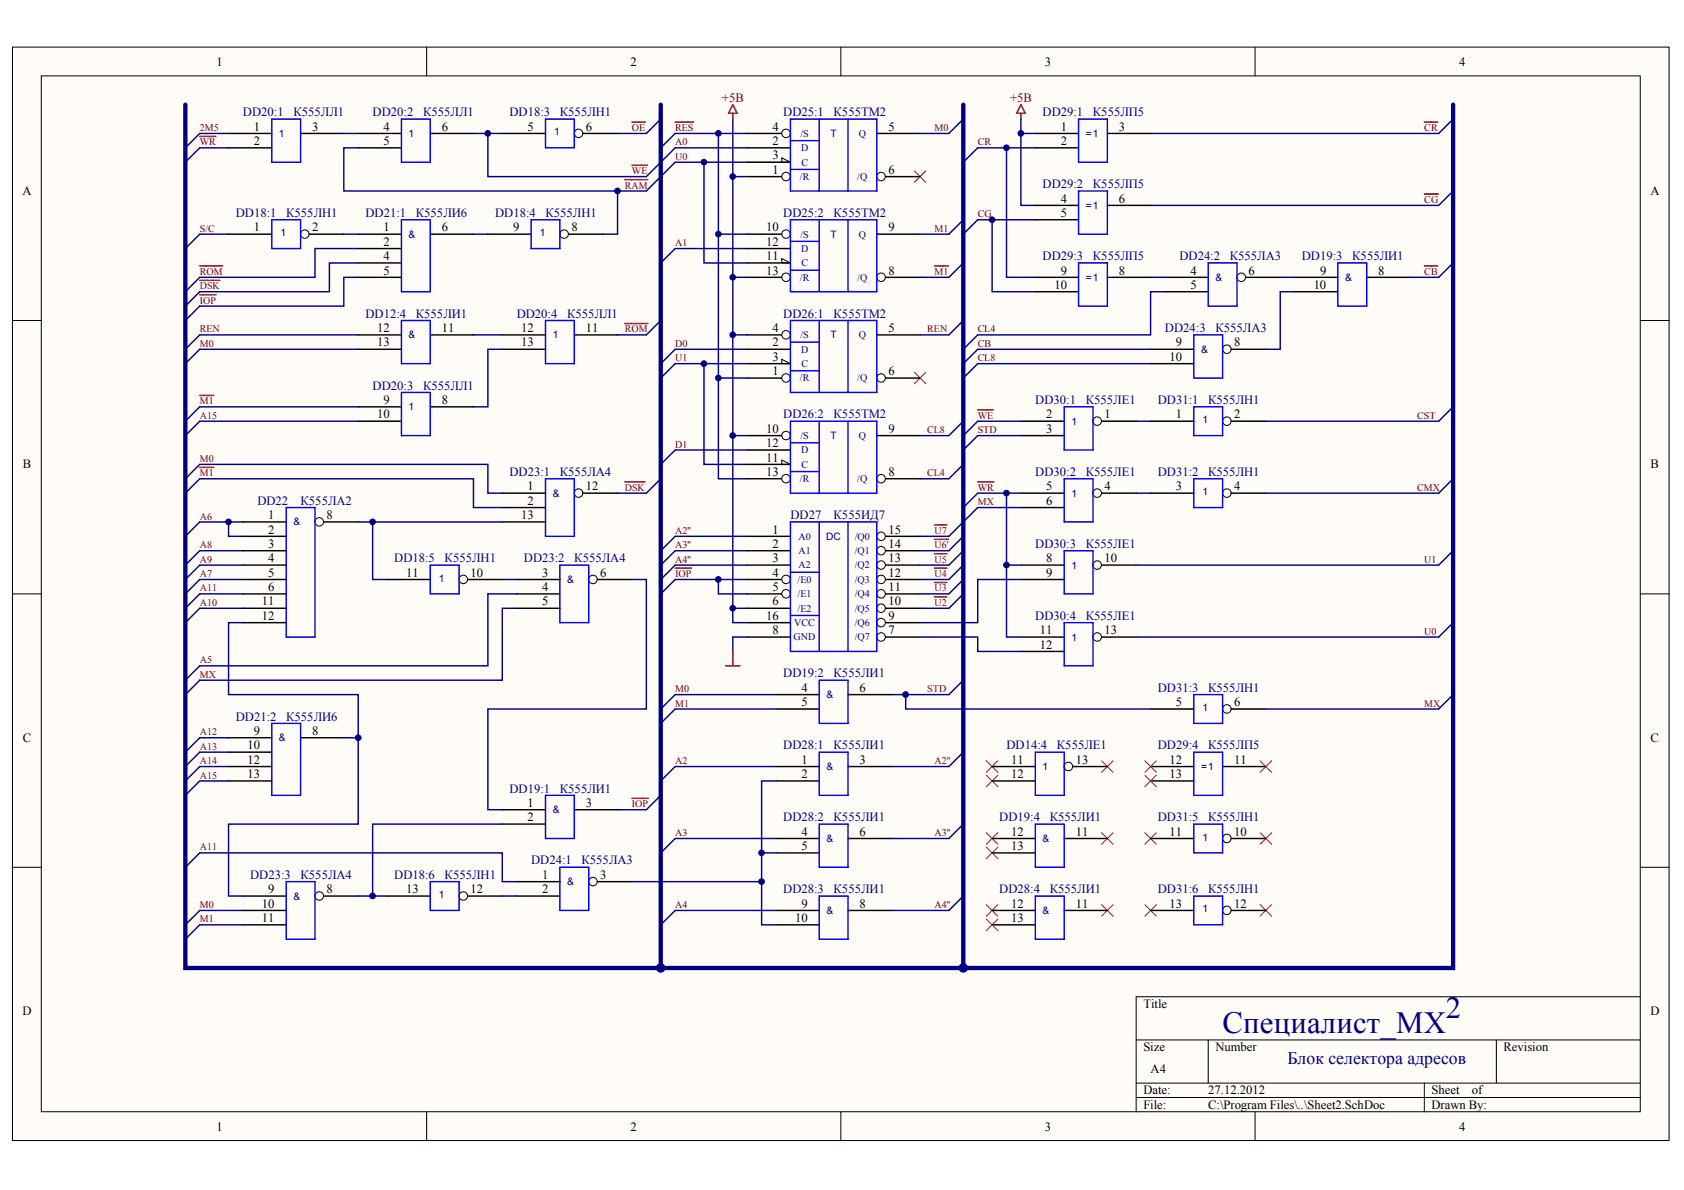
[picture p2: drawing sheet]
<svg xmlns="http://www.w3.org/2000/svg" width="297mm" height="210mm" viewBox="0 0 297 210" stroke-linecap="round" stroke-linejoin="round" font-family="sans-serif">
<g fill="#fffcf8" stroke="#000" stroke-width=".18">
<path d="M2.2 8.3h292.2v192.9h-292.2z"/>
<path d="M7.3 13.4h282v182.7h-282z"/>
</g>
<g fill="none" stroke="#000" stroke-width=".18">
<path d="M75.3 8.3v5.1M148.3 8.3v5.1M221.4 8.3v5.1M2.2 56.5h5.1M289.3 56.5h5.1M2.2 104.8h5.1M289.3 104.8h5.1M2.2 153h5.1M289.3 153h5.1M289.3 175.8h-88.9v20.3M75.3 196.1v5.1M148.3 196.1v5.1"/>
<path d="M200.4 183.4h88.9M200.4 191h88.9M200.4 193.6h88.9M213.1 183.4v7.6M221.4 196.1v5.1M251.2 191v5.1M263.9 183.4v7.6"/>
</g>
<g fill="none" stroke="#000080" stroke-width=".25">
<path d="M40.3 23.5h-5.1l-2.5 2.6M40.3 26.1h-5.1l-2.5 2.5M60.6 23.5h2.6M63.2 26.1h-2.6v7.6h48.3v7.6h-2.5M83.5 23.5h5.1M86.1 23.5v7.7h27.9l5.1-5.1h12.7M116.6 21l-2.6 2.5h-5.1M124.2 28.6v17.8h7.6M126.7 23.5h-7.6l-2.5 2.6M129.3 21v10.2M131.8 31.2h-2.5v17.7h2.5M131.8 23.5h-5.1v17.8h5.1"/>
<path d="M131.8 28.6h-12.7l-5.1 5.1h-5.1M169.9 21l-2.5 2.5h-5.1M169.9 38.8l-2.5 2.5h-5.1M175 38.8h-2.5l-2.6 2.5M177.5 26.1v22.8h5.1M180.1 21v2.5M182.6 38.8h-7.6v12.7h7.6M182.6 23.5h-2.5v12.7h2.5M182.6 26.1h-10.1l-2.6 2.5M256.3 21l-2.5 2.5h-50.8M256.3 33.7l-2.5 2.5h-50.8M40.3 41.3h-5.1l-2.5 2.5"/>
<path d="M60.6 41.3h2.6M63.2 43.8h-7.6v5.1h-20.4l-2.5 2.6M63.2 46.4h-5.1v5.1h-22.9l-2.5 2.5M63.2 48.9h-2.6v5.1h-25.4l-2.5 2.5M63.2 59.1h-28l-2.5 2.5M83.5 41.3h2.6M83.5 59.1h5.1M116.6 56.5l-2.6 2.6h-5.1M126.7 41.3v25.4h5.1M129.3 59.1v50.7h2.5M129.3 48.9v10.2h2.5M131.8 43.8h-12.7l-2.5 2.6"/>
<path d="M169.9 56.5l-2.5 2.6h-5.1M169.9 46.4l-2.5 2.5h-5.1M203 48.9h2.5M205.5 51.5h-2.5v7.6h-30.5l-2.6 2.5M225.8 48.9h2.6M228.4 51.5h-2.6v10.1h-2.5M256.3 46.4l-2.5 2.5h-5.1M63.2 71.8h-28l-2.5 2.5M63.2 74.3h-28l-2.5 2.5M63.2 61.6h-28l-2.5 2.5M88.6 61.6h-2.5v10.2h-2.6M124.2 64.1v17.8h7.6"/>
<path d="M126.7 66.7v17.8h5.1M129.3 76.8h2.5M131.8 61.6h-12.7l-2.5 2.5M131.8 64.1h-12.7l-2.5 2.6M131.8 79.4h-12.7l-2.5 2.5M169.9 74.3l-2.5 2.5h-5.1M172.5 74.3l-2.6 2.5M180.1 76.8h-7.6l-2.6 2.6M200.4 74.3h2.6M203 61.6h-30.5l-2.6 2.5M203 64.1h-30.5l-2.6 2.6M256.3 71.8l-2.5 2.5h-30.5"/>
<path d="M32.7 87l2.5-2.5h48.3v5h5.1M32.7 84.5l2.5-2.6h50.9v5.1h2.5M40.3 92.1v2.5h2.6M42.9 97.1h-7.7l-2.5 2.6M42.9 99.7h-7.7l-2.5 2.5M42.9 92.1h-7.7l-2.5 2.5M63.2 92.1h25.4M65.7 92.1v10.1h2.6M116.6 84.5l-2.6 2.5h-5.1M131.8 97.1h-12.7l-2.5 2.6M131.8 99.7h-12.7l-2.5 2.5M131.8 94.6h-12.7l-2.5 2.5"/>
<path d="M169.9 94.6l-2.5 2.5h-5.1M169.9 97.1l-2.5 2.6h-5.1M169.9 99.7l-2.5 2.5h-5.1M169.9 81.9l-2.5 2.6h-5.1M172.5 87h5v12.7M177.5 87h2.6M180.1 99.7h-2.6v12.7h2.6M180.1 89.5h-7.6l-5.1 5.1h-5.1M200.4 87h2.6M256.3 97.1l-2.5 2.6h-53.4M256.3 84.5l-2.5 2.5h-30.5M42.9 109.8h-2.6v12.7h22.9v22.9h-22.9v12.7h2.6"/>
<path d="M42.9 102.2h-7.7l-2.5 2.6M42.9 104.8h-7.7l-2.5 2.5M42.9 107.3h-7.7l-2.5 2.5M88.6 102.2h2.5M91.1 107.3h-2.5v12.7h-53.4l-2.5 2.5M91.1 104.8h-5v12.6h-50.9l-2.5 2.6M111.5 102.2h2.5v22.9h-27.9v17.7h2.5M126.7 102.2v2.6h5.1M129.3 107.3h2.5M131.8 112.4h-2.5v2.5M131.8 102.2h-12.7l-2.5 2.6M162.3 112.4h10.2v2.5h7.6"/>
<path d="M169.9 102.2l-2.5 2.6h-5.1M169.9 104.8l-2.5 2.5h-5.1M169.9 120l-2.5 2.5h-10.2M180.1 102.2h-7.6v7.6h-10.2M256.3 109.8l-2.5 2.6h-53.4M40.3 137.7h-5.1l-2.5 2.6M40.3 135.2h-5.1l-2.5 2.5M40.3 132.7h-5.1l-2.5 2.5M40.3 130.1h-5.1l-2.5 2.6M60.6 130.1h2.6M136.9 137.7h-2.6v17.8M136.9 135.2h-17.8l-2.5 2.5"/>
<path d="M136.9 122.5h-17.8l-2.5 2.6M136.9 125.1h-17.8l-2.5 2.5M159.8 122.5v2.6h43.2M169.9 132.7l-2.5 2.5h-10.2M256.3 122.5l-2.5 2.6h-30.5M32.7 153l2.5-2.6h53.4v5.1h2.5M65.7 158.1h2.6M88.6 145.4h-22.9v12.7h-2.5M88.6 158.1h2.5M111.5 155.5h22.8v7.6h2.6M116.6 140.3l-2.6 2.5h-5.1M134.3 150.4h2.6"/>
<path d="M136.9 147.9h-17.8l-2.5 2.5M169.9 158.1l-2.5 2.5h-10.2M169.9 145.4l-2.5 2.5h-10.2M42.9 160.6h-7.7l-2.5 2.5M42.9 163.1h-7.7l-2.5 2.6M136.9 160.6h-17.8l-2.5 2.5"/>
</g>
<path d="M32.7 18.5v152.2h83.9v-152.2M169.9 18.5v152.2M256.3 18.5v152.2h-139.7" fill="none" stroke="#000080" stroke-width=".76"/>
<g fill="none" stroke="#800000" stroke-width=".25">
<path d="M129.3 18.5l.7 1.5h-1.5zM129.3 20v1M180.1 18.5l.7 1.5h-1.5zM180.1 20v1M35.2 24.1h2.9M110.2 31.7h4.1M111.5 29.1h2.7M111.5 21.5h2.3M119.1 21.5h3.2M251.2 21.5h2.4M251.2 34.2h2.5M35.2 46.9h4.1"/>
<path d="M35.2 49.5h3.6M35.2 52h2.9M110.2 57.1h4.1M164.8 46.9h2.5M251.2 46.9h2.4M35.2 69.8h2.5M35.2 82.4h2.5M110.2 85h3.6M164.8 97.7h2.2M164.8 92.6h2.2M164.8 95.1h2.5M172.5 85h2.8"/>
<path d="M119.1 100.2h2.9M128 117.4h2.5M129.3 114.9v2.5M164.8 102.7h2.2M164.8 105.3h2.2M164.8 100.2h2.2M111.5 140.8h2.8"/>
</g>
<g fill="none" stroke="#f00" stroke-width=".18">
<path d="M161.3 30.1l2 2.1M163.3 30.1l-2 2.1M161.3 65.7l2 2M163.3 65.7l-2 2M174 134.2l2 2M174 136.7l2 2.1M176 134.2l-2 2M176 136.7l-2 2.1M194.3 134.2l2 2M196.3 134.2l-2 2M174 159.6l2 2M174 146.9l2 2"/>
<path d="M174 149.4l2 2.1M176 159.6l-2 2M176 146.9l-2 2M176 149.4l-2 2.1M194.3 159.6l2 2M194.3 146.9l2 2M196.3 159.6l-2 2M196.3 146.9l-2 2M201.9 146.9l2.1 2M201.9 159.6l2.1 2M204 146.9l-2.1 2M204 159.6l-2.1 2"/>
<path d="M222.3 159.6l2 2M222.3 146.9l2 2M224.3 159.6l-2 2M224.3 146.9l-2 2M174 162.1l2 2M176 162.1l-2 2"/>
</g>
<path d="M63.2 59.1h7.6M75.9 59.1h7.6M63.2 61.6h7.6M175 135.2h7.6M187.7 135.2h7.6" fill="none" stroke="#000" stroke-width=".25"/>
<path d="M70.8 56.5h5.1v7.6h-5.1z" fill="none" stroke="#00f" stroke-width=".25"/>
<circle cx="188.5" cy="135.2" r=".75" fill="#fffcf8" stroke="#000" stroke-width=".18"/>
<path d="M53 41.3h7.6M175 137.7h7.6" fill="none" stroke="#000" stroke-width=".25"/>
<path d="M182.6 132.7h5.1v7.6h-5.1z" fill="none" stroke="#00f" stroke-width=".25"/>
<circle cx="53.8" cy="41.3" r=".75" fill="#fffcf8" stroke="#000" stroke-width=".18"/>
<path d="M101.3 23.5h7.6M40.3 41.3h7.6" fill="none" stroke="#000" stroke-width=".25"/>
<path d="M47.9 38.8h5.1v5h-5.1z" fill="none" stroke="#00f" stroke-width=".25"/>
<circle cx="102.1" cy="23.5" r=".75" fill="#fffcf8" stroke="#000" stroke-width=".18"/>
<path d="M88.6 23.5h7.6M98.8 41.3h7.6" fill="none" stroke="#000" stroke-width=".25"/>
<path d="M96.2 21h5.1v5.1h-5.1z" fill="none" stroke="#00f" stroke-width=".25"/>
<circle cx="99.5" cy="41.3" r=".75" fill="#fffcf8" stroke="#000" stroke-width=".18"/>
<path d="M86.1 41.3h7.6M81 102.2h7.6" fill="none" stroke="#000" stroke-width=".25"/>
<path d="M93.7 38.8h5.1v5h-5.1z" fill="none" stroke="#00f" stroke-width=".25"/>
<circle cx="81.7" cy="102.2" r=".75" fill="#fffcf8" stroke="#000" stroke-width=".18"/>
<path d="M68.3 102.2h7.6M81 158.1h7.6" fill="none" stroke="#000" stroke-width=".25"/>
<path d="M75.9 99.7h5.1v5.1h-5.1z" fill="none" stroke="#00f" stroke-width=".25"/>
<circle cx="81.7" cy="158" r=".75" fill="#fffcf8" stroke="#000" stroke-width=".18"/>
<path d="M68.3 158.1h7.6M103.8 155.5h7.7" fill="none" stroke="#000" stroke-width=".25"/>
<path d="M75.9 155.5h5.1v5.1h-5.1z" fill="none" stroke="#00f" stroke-width=".25"/>
<circle cx="104.6" cy="155.5" r=".75" fill="#fffcf8" stroke="#000" stroke-width=".18"/>
<path d="M218.2 48.9h7.6M91.1 155.5h7.7M91.1 158.1h7.7" fill="none" stroke="#000" stroke-width=".25"/>
<path d="M98.8 153h5v7.6h-5z" fill="none" stroke="#00f" stroke-width=".25"/>
<circle cx="218.9" cy="48.9" r=".75" fill="#fffcf8" stroke="#000" stroke-width=".18"/>
<path d="M205.5 48.9h7.6M205.5 51.5h7.6M215.7 61.6h7.6" fill="none" stroke="#000" stroke-width=".25"/>
<path d="M213.1 46.4h5.1v7.6h-5.1z" fill="none" stroke="#00f" stroke-width=".25"/>
<circle cx="216.4" cy="61.6" r=".75" fill="#fffcf8" stroke="#000" stroke-width=".18"/>
<path d="M203 61.6h7.6M203 64.1h7.6M42.9 99.7h7.6M55.6 92.1h7.6M42.9 107.3h7.6" fill="none" stroke="#000" stroke-width=".25"/>
<path d="M210.6 59.1h5.1v7.6h-5.1z" fill="none" stroke="#00f" stroke-width=".25"/>
<circle cx="56.3" cy="92.1" r=".75" fill="#fffcf8" stroke="#000" stroke-width=".18"/>
<path d="M131.8 26.1h7.6M131.8 31.2h7.6M42.9 92.1h7.6M42.9 94.6h7.6M42.9 97.1h7.6M42.9 109.8h7.6M42.9 102.2h7.6M42.9 104.8h7.6" fill="none" stroke="#000" stroke-width=".25"/>
<path d="M50.5 89.5h5.1v22.9h-5.1z" fill="none" stroke="#00f" stroke-width=".25"/>
<circle cx="138.6" cy="31.1" r=".75" fill="#fffcf8" stroke="#000" stroke-width=".18"/>
<path d="M131.8 23.5h7.6" fill="none" stroke="#000" stroke-width=".25"/>
<circle cx="138.6" cy="23.5" r=".75" fill="#fffcf8" stroke="#000" stroke-width=".18"/>
<path d="M131.8 28.6h7.6M154.7 31.2h7.6" fill="none" stroke="#000" stroke-width=".25"/>
<path d="M137.9 27.9l1.5 .7h-1.5z" fill="none" stroke="#000" stroke-width=".18"/>
<circle cx="155.4" cy="31.1" r=".75" fill="#fffcf8" stroke="#000" stroke-width=".18"/>
<path d="M154.7 23.5h7.6M131.8 43.8h7.6M131.8 48.9h7.6" fill="none" stroke="#000" stroke-width=".25"/>
<path d="M139.4 21h15.3v12.7h-15.3zM139.4 29.9h5.1M139.4 24.8h5.1M144.5 21v12.7M149.6 21v12.7" fill="none" stroke="#00f" stroke-width=".25"/>
<circle cx="138.6" cy="48.9" r=".75" fill="#fffcf8" stroke="#000" stroke-width=".18"/>
<path d="M131.8 41.3h7.6" fill="none" stroke="#000" stroke-width=".25"/>
<circle cx="138.6" cy="41.3" r=".75" fill="#fffcf8" stroke="#000" stroke-width=".18"/>
<path d="M131.8 46.4h7.6M154.7 48.9h7.6" fill="none" stroke="#000" stroke-width=".25"/>
<path d="M137.9 45.6l1.5 .8h-1.5z" fill="none" stroke="#000" stroke-width=".18"/>
<circle cx="155.4" cy="48.9" r=".75" fill="#fffcf8" stroke="#000" stroke-width=".18"/>
<path d="M154.7 41.3h7.6M131.8 61.6h7.6M131.8 66.7h7.6" fill="none" stroke="#000" stroke-width=".25"/>
<path d="M139.4 38.8h15.3v12.7h-15.3zM144.5 38.8v12.7M149.6 38.8v12.7M139.4 47.6h5.1M139.4 42.6h5.1" fill="none" stroke="#00f" stroke-width=".25"/>
<circle cx="138.6" cy="66.7" r=".75" fill="#fffcf8" stroke="#000" stroke-width=".18"/>
<path d="M131.8 59.1h7.6" fill="none" stroke="#000" stroke-width=".25"/>
<circle cx="138.6" cy="59.1" r=".75" fill="#fffcf8" stroke="#000" stroke-width=".18"/>
<path d="M131.8 64.1h7.6M154.7 66.7h7.6" fill="none" stroke="#000" stroke-width=".25"/>
<path d="M137.9 63.4l1.5 .7h-1.5z" fill="none" stroke="#000" stroke-width=".18"/>
<circle cx="155.4" cy="66.7" r=".75" fill="#fffcf8" stroke="#000" stroke-width=".18"/>
<path d="M154.7 59.1h7.6M131.8 79.4h7.6M131.8 84.5h7.6" fill="none" stroke="#000" stroke-width=".25"/>
<path d="M139.4 56.5h15.3v12.7h-15.3zM144.5 56.5v12.7M149.6 56.5v12.7M139.4 65.4h5.1M139.4 60.3h5.1" fill="none" stroke="#00f" stroke-width=".25"/>
<circle cx="138.6" cy="84.4" r=".75" fill="#fffcf8" stroke="#000" stroke-width=".18"/>
<path d="M131.8 76.8h7.6" fill="none" stroke="#000" stroke-width=".25"/>
<circle cx="138.6" cy="76.8" r=".75" fill="#fffcf8" stroke="#000" stroke-width=".18"/>
<path d="M131.8 81.9h7.6M154.7 84.5h7.6" fill="none" stroke="#000" stroke-width=".25"/>
<path d="M137.9 81.2l1.5 .7h-1.5z" fill="none" stroke="#000" stroke-width=".18"/>
<circle cx="155.4" cy="84.4" r=".75" fill="#fffcf8" stroke="#000" stroke-width=".18"/>
<g fill="none" stroke="#000" stroke-width=".25">
<path d="M40.3 23.5h7.6M40.3 26.1h7.6M53 23.5h7.6M63.2 23.5h7.6M63.2 26.1h7.6M75.9 23.5h7.6M88.6 59.1h7.6M101.3 59.1h7.6M63.2 71.8h7.6M63.2 74.3h7.6M75.9 71.8h7.6M88.6 61.6h7.6"/>
<path d="M154.7 76.8h7.6M88.6 89.5h7.6M88.6 87h7.6M88.6 92.1h7.6M101.3 87h7.6"/>
</g>
<path d="M47.9 21h5.1v7.6h-5.1zM70.8 21h5.1v7.6h-5.1zM96.2 56.5h5.1v7.6h-5.1zM70.8 69.2h5.1v7.6h-5.1zM139.4 74.3h15.3v12.7h-15.3zM139.4 78.1h5.1M144.5 74.3v12.7M149.6 74.3v12.7M139.4 83.2h5.1" fill="none" stroke="#00f" stroke-width=".25"/>
<circle cx="102.1" cy="87" r=".75" fill="#fffcf8" stroke="#000" stroke-width=".18"/>
<path d="M96.2 84.5h5.1v10.1h-5.1z" fill="none" stroke="#00f" stroke-width=".25"/>
<path d="M91.1 104.8h7.7M91.1 102.2h7.7M91.1 107.3h7.7M103.8 102.2h7.7" fill="none" stroke="#000" stroke-width=".25"/>
<circle cx="104.6" cy="102.2" r=".75" fill="#fffcf8" stroke="#000" stroke-width=".18"/>
<path d="M98.8 99.7h5v10.1h-5z" fill="none" stroke="#00f" stroke-width=".25"/>
<path d="M42.9 158.1h7.6M55.6 158.1h7.6M42.9 160.6h7.6M42.9 163.1h7.6" fill="none" stroke="#000" stroke-width=".25"/>
<circle cx="56.3" cy="158" r=".75" fill="#fffcf8" stroke="#000" stroke-width=".18"/>
<path d="M70.8 38.8h5.1v12.7h-5.1zM236 46.4h5.1v7.6h-5.1zM144.5 120h5.1v7.6h-5.1zM47.9 127.6h5.1v12.7h-5.1zM144.5 132.7h5.1v7.6h-5.1zM50.5 155.5h5.1v10.2h-5.1zM96.2 140.3h5.1v7.6h-5.1zM144.5 158.1h5.1v7.6h-5.1zM144.5 145.4h5.1v7.6h-5.1zM182.6 158.1h5.1v7.6h-5.1zM182.6 145.4h5.1v7.6h-5.1z" fill="none" stroke="#00f" stroke-width=".25"/>
<g fill="none" stroke="#000" stroke-width=".25">
<path d="M63.2 43.8h7.6M63.2 41.3h7.6M63.2 46.4h7.6M63.2 48.9h7.6M75.9 41.3h7.6M228.4 48.9h7.6M228.4 51.5h7.6M241.1 48.9h7.6M131.8 109.8h7.6M131.8 102.2h7.6M40.3 132.7h7.6M40.3 130.1h7.6"/>
<path d="M40.3 135.2h7.6M40.3 137.7h7.6M53 130.1h7.6M136.9 135.2h7.6M136.9 137.7h7.6M136.9 122.5h7.6M136.9 125.1h7.6M149.6 135.2h7.6M149.6 122.5h7.6M88.6 142.8h7.6M88.6 145.4h7.6M101.3 142.8h7.6"/>
<path d="M136.9 147.9h7.6M136.9 150.4h7.6M149.6 147.9h7.6M175 147.9h7.6M175 150.4h7.6M187.7 147.9h7.6M136.9 160.6h7.6M136.9 163.1h7.6M149.6 160.6h7.6M175 160.6h7.6M175 163.1h7.6M187.7 160.6h7.6"/>
</g>
<circle cx="138.6" cy="102.2" r=".75" fill="#fffcf8" stroke="#000" stroke-width=".18"/>
<path d="M131.8 94.6h7.6M131.8 112.4h7.6M131.8 104.8h7.6" fill="none" stroke="#000" stroke-width=".25"/>
<circle cx="138.6" cy="104.7" r=".75" fill="#fffcf8" stroke="#000" stroke-width=".18"/>
<path d="M131.8 97.1h7.6M131.8 99.7h7.6M131.8 107.3h7.6M154.7 109.8h7.6" fill="none" stroke="#000" stroke-width=".25"/>
<circle cx="155.4" cy="109.8" r=".75" fill="#fffcf8" stroke="#000" stroke-width=".18"/>
<path d="M154.7 102.2h7.6" fill="none" stroke="#000" stroke-width=".25"/>
<circle cx="155.4" cy="102.2" r=".75" fill="#fffcf8" stroke="#000" stroke-width=".18"/>
<path d="M154.7 94.6h7.6" fill="none" stroke="#000" stroke-width=".25"/>
<circle cx="155.4" cy="94.6" r=".75" fill="#fffcf8" stroke="#000" stroke-width=".18"/>
<path d="M154.7 112.4h7.6" fill="none" stroke="#000" stroke-width=".25"/>
<circle cx="155.4" cy="112.4" r=".75" fill="#fffcf8" stroke="#000" stroke-width=".18"/>
<path d="M154.7 104.8h7.6" fill="none" stroke="#000" stroke-width=".25"/>
<circle cx="155.4" cy="104.7" r=".75" fill="#fffcf8" stroke="#000" stroke-width=".18"/>
<path d="M154.7 97.1h7.6" fill="none" stroke="#000" stroke-width=".25"/>
<circle cx="155.4" cy="97.1" r=".75" fill="#fffcf8" stroke="#000" stroke-width=".18"/>
<path d="M154.7 107.3h7.6" fill="none" stroke="#000" stroke-width=".25"/>
<circle cx="155.4" cy="107.3" r=".75" fill="#fffcf8" stroke="#000" stroke-width=".18"/>
<path d="M154.7 99.7h7.6" fill="none" stroke="#000" stroke-width=".25"/>
<circle cx="155.4" cy="99.7" r=".75" fill="#fffcf8" stroke="#000" stroke-width=".18"/>
<path d="M190.2 21h5.1v7.6h-5.1zM190.2 33.7h5.1v7.6h-5.1zM190.2 46.4h5.1v7.6h-5.1zM139.4 92.1h15.3v22.8h-15.3zM144.5 92.1v22.8M149.6 92.1v22.8M139.4 108.6h5.1M139.4 100.9h5.1M210.6 132.7h5.1v7.6h-5.1z" fill="none" stroke="#00f" stroke-width=".25"/>
<g fill="none" stroke="#000" stroke-width=".25">
<path d="M182.6 23.5h7.6M182.6 26.1h7.6M182.6 36.2h7.6M182.6 38.8h7.6M195.3 23.5h7.7M195.3 36.2h7.7M182.6 48.9h7.6M182.6 51.5h7.6M195.3 48.9h7.7M180.1 74.3h7.6M192.8 74.3h7.6M203 135.2h7.6"/>
<path d="M203 137.7h7.6M215.7 135.2h7.6"/>
</g>
<path d="M201.9 134.2l2.1 2M201.9 136.7l2.1 2.1M204 134.2l-2.1 2M204 136.7l-2.1 2.1M222.3 134.2l2 2M224.3 134.2l-2 2" fill="none" stroke="#f00" stroke-width=".18"/>
<circle cx="193.5" cy="74.3" r=".75" fill="#fffcf8" stroke="#000" stroke-width=".18"/>
<path d="M180.1 76.8h7.6M180.1 87h7.6M192.8 87h7.6" fill="none" stroke="#000" stroke-width=".25"/>
<path d="M187.7 71.8h5.1v7.6h-5.1z" fill="none" stroke="#00f" stroke-width=".25"/>
<circle cx="193.5" cy="87" r=".75" fill="#fffcf8" stroke="#000" stroke-width=".18"/>
<path d="M180.1 89.5h7.6M180.1 99.7h7.6M192.8 99.7h7.6" fill="none" stroke="#000" stroke-width=".25"/>
<path d="M187.7 84.5h5.1v7.6h-5.1z" fill="none" stroke="#00f" stroke-width=".25"/>
<circle cx="193.5" cy="99.7" r=".75" fill="#fffcf8" stroke="#000" stroke-width=".18"/>
<path d="M180.1 102.2h7.6M180.1 112.4h7.6M192.8 112.4h7.6" fill="none" stroke="#000" stroke-width=".25"/>
<path d="M187.7 97.1h5.1v7.7h-5.1z" fill="none" stroke="#00f" stroke-width=".25"/>
<circle cx="193.5" cy="112.4" r=".75" fill="#fffcf8" stroke="#000" stroke-width=".18"/>
<path d="M215.7 74.3h7.6M180.1 114.9h7.6" fill="none" stroke="#000" stroke-width=".25"/>
<path d="M187.7 109.8h5.1v7.6h-5.1z" fill="none" stroke="#00f" stroke-width=".25"/>
<path d="M172.5 74.3h7.6M172.5 87l-2.6 2.5" fill="none" stroke="#000080" stroke-width=".25"/>
<path d="M172.5 72.3h2.7" fill="none" stroke="#800000" stroke-width=".25"/>
<circle cx="216.4" cy="74.3" r=".75" fill="#fffcf8" stroke="#000" stroke-width=".18"/>
<path d="M203 74.3h7.6M215.7 87h7.6" fill="none" stroke="#000" stroke-width=".25"/>
<path d="M210.6 71.8h5.1v5h-5.1z" fill="none" stroke="#00f" stroke-width=".25"/>
<circle cx="216.4" cy="87" r=".75" fill="#fffcf8" stroke="#000" stroke-width=".18"/>
<path d="M203 87h7.6M215.7 147.9h7.6" fill="none" stroke="#000" stroke-width=".25"/>
<path d="M210.6 84.5h5.1v5h-5.1z" fill="none" stroke="#00f" stroke-width=".25"/>
<circle cx="216.4" cy="147.9" r=".75" fill="#fffcf8" stroke="#000" stroke-width=".18"/>
<path d="M203 147.9h7.6M215.7 160.6h7.6" fill="none" stroke="#000" stroke-width=".25"/>
<path d="M210.6 145.4h5.1v5h-5.1z" fill="none" stroke="#00f" stroke-width=".25"/>
<circle cx="216.4" cy="160.6" r=".75" fill="#fffcf8" stroke="#000" stroke-width=".18"/>
<path d="M215.7 125.1h7.6M203 160.6h7.6" fill="none" stroke="#000" stroke-width=".25"/>
<path d="M210.6 158.1h5.1v5h-5.1z" fill="none" stroke="#00f" stroke-width=".25"/>
<circle cx="216.4" cy="125" r=".75" fill="#fffcf8" stroke="#000" stroke-width=".18"/>
<path d="M203 125.1h7.6" fill="none" stroke="#000" stroke-width=".25"/>
<path d="M210.6 122.5h5.1v5.1h-5.1z" fill="none" stroke="#00f" stroke-width=".25"/>
<g fill="#000080" stroke="#000080" stroke-width=".18">
<circle cx="40.3" cy="92.1" r=".5"/>
<circle cx="63.2" cy="130.1" r=".5"/>
<circle cx="65.7" cy="158" r=".5"/>
<circle cx="65.7" cy="92.1" r=".5"/>
<circle cx="86" cy="23.5" r=".5"/>
<circle cx="108.9" cy="33.7" r=".5"/>
<circle cx="124.2" cy="64.1" r=".5"/>
<circle cx="124.2" cy="28.6" r=".5"/>
<circle cx="126.7" cy="102.2" r=".5"/>
<circle cx="126.7" cy="66.7" r=".5"/>
<circle cx="126.7" cy="41.3" r=".5"/>
<circle cx="126.7" cy="23.5" r=".5"/>
<circle cx="129.2" cy="107.3" r=".5"/>
<circle cx="129.2" cy="76.8" r=".5"/>
<circle cx="129.2" cy="59.1" r=".5"/>
<circle cx="129.2" cy="48.9" r=".5"/>
<circle cx="129.2" cy="31.1" r=".5"/>
<circle cx="134.3" cy="155.5" r=".5"/>
<circle cx="134.3" cy="150.4" r=".5"/>
<circle cx="159.7" cy="122.5" r=".5"/>
<circle cx="175" cy="38.8" r=".5"/>
<circle cx="177.5" cy="99.7" r=".5"/>
<circle cx="177.5" cy="87" r=".5"/>
<circle cx="177.5" cy="26.1" r=".5"/>
<circle cx="180.1" cy="23.5" r=".5"/>
<circle cx="116.5" cy="170.7" r=".75"/>
<circle cx="169.9" cy="170.7" r=".75"/>
</g>
<g font-size="5.4" fill="#000080">
<text x="255" y="179.6">2</text>
<text x="215.7" y="182.2">Специалист_МХ</text>
</g>
<text font-size="3.1" fill="#000080" x="227.1" y="187.7">Блок селектора адресов</text>
<g font-size="2.2">
<text x="38.2" y="11.6">1</text>
<text x="111.2" y="11.6">2</text>
<text x="184.3" y="11.6">3</text>
<text x="257.4" y="11.6">4</text>
<text x="44.8" y="23">1</text>
<text x="55.1" y="23">3</text>
<text x="67.7" y="23">4</text>
<text x="77.9" y="23">6</text>
<text x="93.1" y="23">5</text>
<text x="103.3" y="23">6</text>
<text x="136.3" y="23">4</text>
<text x="156.7" y="23">5</text>
<text x="187.1" y="23">1</text>
<text x="197.4" y="23">3</text>
<text x="44.8" y="25.6">2</text>
<text x="67.7" y="25.6">5</text>
<text x="136.3" y="25.6">2</text>
<text x="136.3" y="28.1">3</text>
<text x="187.1" y="25.6">2</text>
<text x="4" y="34.4">A</text>
<text x="136.3" y="30.7">1</text>
<text x="156.7" y="30.7">6</text>
<text x="187.1" y="35.7">4</text>
<text x="197.4" y="35.7">6</text>
<text x="291.1" y="34.4">A</text>
<text x="44.8" y="40.8">1</text>
<text x="55.1" y="40.8">2</text>
<text x="67.7" y="40.8">1</text>
<text x="77.9" y="40.8">6</text>
<text x="90.5" y="40.8">9</text>
<text x="100.8" y="40.8">8</text>
<text x="135.2" y="40.8">10</text>
<text x="156.7" y="40.8">9</text>
<text x="187.1" y="38.3">5</text>
<text x="67.7" y="43.3">2</text>
<text x="67.7" y="45.9">4</text>
<text x="135.2" y="43.3">12</text>
<text x="135.2" y="45.9">11</text>
<text x="67.7" y="48.4">5</text>
<text x="135.2" y="48.4">13</text>
<text x="156.7" y="48.4">8</text>
<text x="186" y="51">10</text>
<text x="187.1" y="48.4">9</text>
<text x="197.4" y="48.4">8</text>
<text x="210" y="48.4">4</text>
<text x="210" y="51">5</text>
<text x="220.2" y="48.4">6</text>
<text x="231.7" y="51">10</text>
<text x="232.8" y="48.4">9</text>
<text x="243.1" y="48.4">8</text>
<text x="66.5" y="58.6">12</text>
<text x="77.9" y="58.6">11</text>
<text x="92" y="58.6">12</text>
<text x="103.3" y="58.6">11</text>
<text x="136.3" y="58.6">4</text>
<text x="156.7" y="58.6">5</text>
<text x="66.5" y="61.1">13</text>
<text x="92" y="61.1">13</text>
<text x="136.3" y="61.1">2</text>
<text x="136.3" y="63.6">3</text>
<text x="206.3" y="63.6">10</text>
<text x="207.4" y="61.1">9</text>
<text x="217.7" y="61.1">8</text>
<text x="67.7" y="71.3">9</text>
<text x="77.9" y="71.3">8</text>
<text x="136.3" y="66.2">1</text>
<text x="156.7" y="66.2">6</text>
<text x="66.5" y="73.8">10</text>
<text x="135.2" y="76.3">10</text>
<text x="156.7" y="76.3">9</text>
<text x="184.6" y="73.8">2</text>
<text x="184.6" y="76.3">3</text>
<text x="194.8" y="73.8">1</text>
<text x="207.4" y="73.8">1</text>
<text x="217.7" y="73.8">2</text>
<text x="4" y="82.6">B</text>
<text x="135.2" y="78.9">12</text>
<text x="135.2" y="84">13</text>
<text x="135.2" y="81.4">11</text>
<text x="156.7" y="84">8</text>
<text x="291.2" y="82.6">B</text>
<text x="93.1" y="89">2</text>
<text x="93.1" y="86.5">1</text>
<text x="103.3" y="86.5">12</text>
<text x="184.6" y="86.5">5</text>
<text x="184.6" y="89">6</text>
<text x="194.8" y="86.5">4</text>
<text x="207.4" y="86.5">3</text>
<text x="217.7" y="86.5">4</text>
<text x="47.3" y="91.6">1</text>
<text x="47.3" y="94.1">2</text>
<text x="57.6" y="91.6">8</text>
<text x="92" y="91.6">13</text>
<text x="136.3" y="94.1">1</text>
<text x="156.7" y="94.1">15</text>
<text x="47.3" y="99.2">4</text>
<text x="47.3" y="101.7">5</text>
<text x="47.3" y="96.6">3</text>
<text x="71.6" y="101.7">11</text>
<text x="83" y="101.7">10</text>
<text x="95.6" y="101.7">3</text>
<text x="105.9" y="101.7">6</text>
<text x="136.3" y="101.7">4</text>
<text x="136.3" y="96.6">2</text>
<text x="136.3" y="99.2">3</text>
<text x="156.7" y="101.7">12</text>
<text x="156.7" y="96.6">14</text>
<text x="156.7" y="99.2">13</text>
<text x="184.6" y="99.2">8</text>
<text x="184.6" y="101.7">9</text>
<text x="194.8" y="99.2">10</text>
<text x="46.2" y="106.8">11</text>
<text x="47.3" y="104.3">6</text>
<text x="95.6" y="104.3">4</text>
<text x="95.6" y="106.8">5</text>
<text x="136.3" y="104.3">5</text>
<text x="136.3" y="106.8">6</text>
<text x="156.7" y="104.3">11</text>
<text x="156.7" y="106.8">10</text>
<text x="46.2" y="109.3">12</text>
<text x="135.2" y="109.3">16</text>
<text x="136.3" y="111.9">8</text>
<text x="156.7" y="109.3">9</text>
<text x="156.7" y="111.9">7</text>
<text x="183.4" y="111.9">11</text>
<text x="194.8" y="111.9">13</text>
<text x="183.4" y="114.4">12</text>
<text x="141.4" y="122">4</text>
<text x="141.4" y="124.6">5</text>
<text x="151.6" y="122">6</text>
<text x="207.4" y="124.6">5</text>
<text x="217.7" y="124.6">6</text>
<text x="4" y="130.9">C</text>
<text x="44.8" y="129.6">9</text>
<text x="55.1" y="129.6">8</text>
<text x="291.2" y="130.9">C</text>
<text x="43.7" y="132.2">10</text>
<text x="43.7" y="134.7">12</text>
<text x="43.7" y="137.3">13</text>
<text x="141.4" y="134.7">1</text>
<text x="141.4" y="137.3">2</text>
<text x="151.6" y="134.7">3</text>
<text x="178.4" y="134.7">11</text>
<text x="178.4" y="137.3">12</text>
<text x="189.7" y="134.7">13</text>
<text x="206.3" y="134.7">12</text>
<text x="206.3" y="137.3">13</text>
<text x="217.7" y="134.7">11</text>
<text x="93.1" y="142.3">1</text>
<text x="103.3" y="142.3">3</text>
<text x="93.1" y="144.9">2</text>
<text x="141.4" y="147.4">4</text>
<text x="141.4" y="149.9">5</text>
<text x="151.6" y="147.4">6</text>
<text x="178.4" y="147.4">12</text>
<text x="178.4" y="149.9">13</text>
<text x="189.7" y="147.4">11</text>
<text x="206.3" y="147.4">11</text>
<text x="217.7" y="147.4">10</text>
<text x="95.6" y="155">1</text>
<text x="105.9" y="155">3</text>
<text x="46.2" y="160.1">10</text>
<text x="47.3" y="157.6">9</text>
<text x="57.6" y="157.6">8</text>
<text x="71.6" y="157.6">13</text>
<text x="83" y="157.6">12</text>
<text x="95.6" y="157.6">2</text>
<text x="141.4" y="160.1">9</text>
<text x="151.6" y="160.1">8</text>
<text x="178.4" y="160.1">12</text>
<text x="189.7" y="160.1">11</text>
<text x="206.3" y="160.1">13</text>
<text x="217.7" y="160.1">12</text>
<text x="46.2" y="162.6">11</text>
<text x="140.2" y="162.6">10</text>
<text x="178.4" y="162.6">13</text>
<text x="4" y="179.1">D</text>
<text x="201.7" y="177.8">Title</text>
<text x="291.1" y="179.1">D</text>
<text x="201.7" y="185.4">Size</text>
<text x="214.4" y="185.4">Number</text>
<text x="265.2" y="185.4">Revision</text>
<text x="203" y="189.2">A4</text>
<text x="201.7" y="193">Date:</text>
<text x="201.7" y="195.6">File:</text>
<text x="213.1" y="193">27.12.2012</text>
<text x="213.1" y="195.6">C:\Program Files\..\Sheet2.SchDoc</text>
<text x="252.5" y="193">Sheet</text>
<text x="252.5" y="195.6">Drawn By:</text>
<text x="259.6" y="193">of</text>
<text x="38.2" y="199.4">1</text>
<text x="111.2" y="199.4">2</text>
<text x="184.3" y="199.4">3</text>
<text x="257.4" y="199.4">4</text>
</g>
<g font-size="2.2" fill="#800000">
<text x="127.4" y="18">+5B</text>
<text x="178.2" y="18">+5B</text>
</g>
<g font-size="2.2" fill="#000080">
<text x="42.9" y="20.5">DD20:1</text>
<text x="51.8" y="20.5">К555ЛЛ1</text>
<text x="65.7" y="20.5">DD20:2</text>
<text x="74.6" y="20.5">К555ЛЛ1</text>
<text x="89.9" y="20.5">DD18:3</text>
<text x="98.8" y="20.5">К555ЛН1</text>
<text x="138.2" y="20.5">DD25:1</text>
<text x="147" y="20.5">К555ТМ2</text>
<text x="183.9" y="20.5">DD29:1</text>
<text x="192.8" y="20.5">К555ЛП5</text>
<text x="183.9" y="33.2">DD29:2</text>
<text x="192.8" y="33.2">К555ЛП5</text>
<text x="41.6" y="38.3">DD18:1</text>
<text x="50.5" y="38.3">К555ЛН1</text>
<text x="64.5" y="38.3">DD21:1</text>
<text x="73.4" y="38.3">К555ЛИ6</text>
<text x="87.3" y="38.3">DD18:4</text>
<text x="96.2" y="38.3">К555ЛН1</text>
<text x="138.2" y="38.3">DD25:2</text>
<text x="147" y="38.3">К555ТМ2</text>
<text x="183.9" y="45.9">DD29:3</text>
<text x="192.8" y="45.9">К555ЛП5</text>
<text x="208" y="45.9">DD24:2</text>
<text x="216.9" y="45.9">К555ЛА3</text>
<text x="229.6" y="45.9">DD19:3</text>
<text x="238.5" y="45.9">К555ЛИ1</text>
<text x="64.5" y="56">DD12:4</text>
<text x="73.4" y="56">К555ЛИ1</text>
<text x="91.1" y="56">DD20:4</text>
<text x="100" y="56">К555ЛЛ1</text>
<text x="138.2" y="56">DD26:1</text>
<text x="147" y="56">К555ТМ2</text>
<text x="205.5" y="58.6">DD24:3</text>
<text x="214.4" y="58.6">К555ЛА3</text>
<text x="65.7" y="68.7">DD20:3</text>
<text x="74.6" y="68.7">К555ЛЛ1</text>
<text x="182.6" y="71.3">DD30:1</text>
<text x="191.5" y="71.3">К555ЛЕ1</text>
<text x="204.2" y="71.3">DD31:1</text>
<text x="213.1" y="71.3">К555ЛН1</text>
<text x="138.2" y="73.8">DD26:2</text>
<text x="147" y="73.8">К555ТМ2</text>
<text x="89.9" y="84">DD23:1</text>
<text x="98.8" y="84">К555ЛА4</text>
<text x="182.6" y="84">DD30:2</text>
<text x="191.5" y="84">К555ЛЕ1</text>
<text x="204.2" y="84">DD31:2</text>
<text x="213.1" y="84">К555ЛН1</text>
<text x="45.4" y="89">DD22</text>
<text x="53" y="89">К555ЛА2</text>
<text x="139.4" y="91.6">DD27</text>
<text x="147" y="91.6">К555ИД7</text>
<text x="69.5" y="99.2">DD18:5</text>
<text x="78.4" y="99.2">К555ЛН1</text>
<text x="92.4" y="99.2">DD23:2</text>
<text x="101.3" y="99.2">К555ЛА4</text>
<text x="182.6" y="96.6">DD30:3</text>
<text x="191.5" y="96.6">К555ЛЕ1</text>
<text x="182.6" y="109.3">DD30:4</text>
<text x="191.5" y="109.3">К555ЛЕ1</text>
<text x="138.2" y="119.5">DD19:2</text>
<text x="147" y="119.5">К555ЛИ1</text>
<text x="204.2" y="122">DD31:3</text>
<text x="213.1" y="122">К555ЛН1</text>
<text x="41.6" y="127.1">DD21:2</text>
<text x="50.5" y="127.1">К555ЛИ6</text>
<text x="138.2" y="132.2">DD28:1</text>
<text x="147" y="132.2">К555ЛИ1</text>
<text x="177.5" y="132.2">DD14:4</text>
<text x="186.4" y="132.2">К555ЛЕ1</text>
<text x="204.2" y="132.2">DD29:4</text>
<text x="213.1" y="132.2">К555ЛП5</text>
<text x="89.9" y="139.8">DD19:1</text>
<text x="98.8" y="139.8">К555ЛИ1</text>
<text x="138.2" y="144.9">DD28:2</text>
<text x="147" y="144.9">К555ЛИ1</text>
<text x="176.3" y="144.9">DD19:4</text>
<text x="185.2" y="144.9">К555ЛИ1</text>
<text x="204.2" y="144.9">DD31:5</text>
<text x="213.1" y="144.9">К555ЛН1</text>
<text x="44.1" y="155">DD23:3</text>
<text x="53" y="155">К555ЛА4</text>
<text x="69.5" y="155">DD18:6</text>
<text x="78.4" y="155">К555ЛН1</text>
<text x="93.7" y="152.5">DD24:1</text>
<text x="102.6" y="152.5">К555ЛА3</text>
<text x="138.2" y="157.6">DD28:3</text>
<text x="147" y="157.6">К555ЛИ1</text>
<text x="176.3" y="157.6">DD28:4</text>
<text x="185.2" y="157.6">К555ЛИ1</text>
<text x="204.2" y="157.6">DD31:6</text>
<text x="213.1" y="157.6">К555ЛН1</text>
</g>
<g font-size="1.8" fill="#800000">
<text x="35.2" y="23.1">2M5</text>
<text x="111.5" y="23.1">OE</text>
<text x="119.1" y="23.1">RES</text>
<text x="164.8" y="23.1">M0</text>
<text x="251.2" y="23.1">CR</text>
<text x="35.2" y="25.7">WR</text>
<text x="119.1" y="28.2">U0</text>
<text x="119.1" y="25.7">A0</text>
<text x="172.5" y="25.7">CR</text>
<text x="110.2" y="33.3">RAM</text>
<text x="111.5" y="30.7">WE</text>
<text x="251.2" y="35.8">CG</text>
<text x="35.2" y="40.9">S/C</text>
<text x="164.8" y="40.9">M1</text>
<text x="172.5" y="38.3">CG</text>
<text x="119.1" y="43.4">A1</text>
<text x="35.2" y="48.5">ROM</text>
<text x="35.2" y="51">DSK</text>
<text x="35.2" y="53.6">IOP</text>
<text x="164.8" y="48.5">M1</text>
<text x="251.2" y="48.5">CB</text>
<text x="35.2" y="58.6">REN</text>
<text x="110.2" y="58.6">ROM</text>
<text x="163.6" y="58.6">REN</text>
<text x="172.5" y="58.6">CL4</text>
<text x="35.2" y="61.2">M0</text>
<text x="119.1" y="61.2">D0</text>
<text x="119.1" y="63.7">U1</text>
<text x="172.5" y="61.2">CB</text>
<text x="172.5" y="63.7">CL8</text>
<text x="35.2" y="71.3">M1</text>
<text x="35.2" y="73.9">A15</text>
<text x="163.6" y="76.4">CL8</text>
<text x="172.5" y="76.4">STD</text>
<text x="172.5" y="73.9">WE</text>
<text x="250" y="73.9">CST</text>
<text x="35.2" y="81.5">M0</text>
<text x="119.1" y="79">D1</text>
<text x="35.2" y="84">M1</text>
<text x="110.2" y="86.6">DSK</text>
<text x="163.6" y="84">CL4</text>
<text x="172.5" y="86.6">WR</text>
<text x="172.5" y="89.1">MX</text>
<text x="250" y="86.6">CMX</text>
<text x="35.2" y="91.6">A6</text>
<text x="119.1" y="94.2">A2''</text>
<text x="164.8" y="94.2">U7</text>
<text x="35.2" y="96.7">A8</text>
<text x="35.2" y="99.3">A9</text>
<text x="35.2" y="101.8">A7</text>
<text x="119.1" y="96.7">A3''</text>
<text x="119.1" y="99.3">A4''</text>
<text x="119.1" y="101.8">IOP</text>
<text x="164.8" y="101.8">U4</text>
<text x="164.8" y="99.3">U5</text>
<text x="164.8" y="96.7">U6'</text>
<text x="251.2" y="99.3">U1</text>
<text x="35.2" y="106.9">A10</text>
<text x="35.2" y="104.3">A11</text>
<text x="164.8" y="104.3">U3</text>
<text x="164.8" y="106.9">U2</text>
<text x="251.2" y="111.9">U0</text>
<text x="35.2" y="117">A5</text>
<text x="35.2" y="119.6">MX</text>
<text x="119.1" y="122.1">M0</text>
<text x="119.1" y="124.6">M1</text>
<text x="163.6" y="122.1">STD</text>
<text x="251.2" y="124.6">MX</text>
<text x="35.2" y="129.7">A12</text>
<text x="35.2" y="132.3">A13</text>
<text x="35.2" y="134.8">A14</text>
<text x="35.2" y="137.3">A15</text>
<text x="119.1" y="134.8">A2</text>
<text x="164.8" y="134.8">A2''</text>
<text x="111.5" y="142.4">IOP</text>
<text x="119.1" y="147.5">A3</text>
<text x="164.8" y="147.5">A3''</text>
<text x="35.2" y="150">A11</text>
<text x="35.2" y="160.2">M0</text>
<text x="119.1" y="160.2">A4</text>
<text x="164.8" y="160.2">A4''</text>
<text x="35.2" y="162.7">M1</text>
</g>
<g font-size="1.8" fill="#000080">
<text x="97.7" y="23.9">1</text>
<text x="49.2" y="24.2">1</text>
<text x="72.1" y="24.2">1</text>
<text x="141.2" y="24.1">/S</text>
<text x="141.3" y="26.7">D</text>
<text x="141.4" y="29.2">C</text>
<text x="146.5" y="24.2">T</text>
<text x="151.5" y="24.1">Q</text>
<text x="191.5" y="24.2">=1</text>
<text x="141.1" y="31.7">/R</text>
<text x="151.2" y="31.7">/Q</text>
<text x="49.5" y="41.7">1</text>
<text x="72.1" y="41.9">&amp;</text>
<text x="95.2" y="41.7">1</text>
<text x="141.2" y="41.9">/S</text>
<text x="146.5" y="41.9">T</text>
<text x="151.5" y="41.9">Q</text>
<text x="191.5" y="36.8">=1</text>
<text x="141.3" y="44.4">D</text>
<text x="141.4" y="47">C</text>
<text x="141.1" y="49.5">/R</text>
<text x="151.2" y="49.5">/Q</text>
<text x="191.5" y="49.5">=1</text>
<text x="214.4" y="49.5">&amp;</text>
<text x="237.3" y="49.5">&amp;</text>
<text x="72.1" y="59.7">&amp;</text>
<text x="97.5" y="59.7">1</text>
<text x="141.2" y="59.7">/S</text>
<text x="146.5" y="59.7">T</text>
<text x="151.5" y="59.7">Q</text>
<text x="141.3" y="62.2">D</text>
<text x="141.4" y="64.7">C</text>
<text x="211.8" y="62.2">&amp;</text>
<text x="141.1" y="67.3">/R</text>
<text x="151.2" y="67.3">/Q</text>
<text x="72.1" y="72.4">1</text>
<text x="141.2" y="77.4">/S</text>
<text x="146.5" y="77.5">T</text>
<text x="151.5" y="77.4">Q</text>
<text x="189" y="74.9">1</text>
<text x="212.1" y="74.7">1</text>
<text x="141.3" y="80">D</text>
<text x="141.4" y="82.5">C</text>
<text x="97.5" y="87.6">&amp;</text>
<text x="141.1" y="85">/R</text>
<text x="151.2" y="85">/Q</text>
<text x="189" y="87.6">1</text>
<text x="212.1" y="87.4">1</text>
<text x="51.8" y="92.7">&amp;</text>
<text x="140.8" y="95.2">A0</text>
<text x="145.7" y="95.2">DC</text>
<text x="150.8" y="95.2">/Q0</text>
<text x="140.8" y="97.7">A1</text>
<text x="140.8" y="100.3">A2</text>
<text x="150.8" y="97.7">/Q1</text>
<text x="150.8" y="100.3">/Q2</text>
<text x="189" y="100.3">1</text>
<text x="77.4" y="102.6">1</text>
<text x="100" y="102.8">&amp;</text>
<text x="140.7" y="102.8">/E0</text>
<text x="140.7" y="105.3">/E1</text>
<text x="140.7" y="107.9">/E2</text>
<text x="150.8" y="102.8">/Q3</text>
<text x="150.8" y="105.3">/Q4</text>
<text x="150.8" y="107.9">/Q5</text>
<text x="140" y="113">GND</text>
<text x="140.1" y="110.4">VCC</text>
<text x="150.8" y="110.4">/Q6</text>
<text x="150.8" y="113">/Q7</text>
<text x="189" y="113">1</text>
<text x="145.8" y="123.1">&amp;</text>
<text x="212.1" y="125.4">1</text>
<text x="49.2" y="130.8">&amp;</text>
<text x="145.8" y="135.8">&amp;</text>
<text x="183.9" y="135.8">1</text>
<text x="211.8" y="135.8">=1</text>
<text x="97.5" y="143.4">&amp;</text>
<text x="145.8" y="148.5">&amp;</text>
<text x="183.9" y="148.5">&amp;</text>
<text x="212.1" y="148.3">1</text>
<text x="51.8" y="158.7">&amp;</text>
<text x="77.4" y="158.4">1</text>
<text x="100" y="156.1">&amp;</text>
<text x="145.8" y="161.2">&amp;</text>
<text x="183.9" y="161.2">&amp;</text>
<text x="212.1" y="161">1</text>
</g>
</svg>
